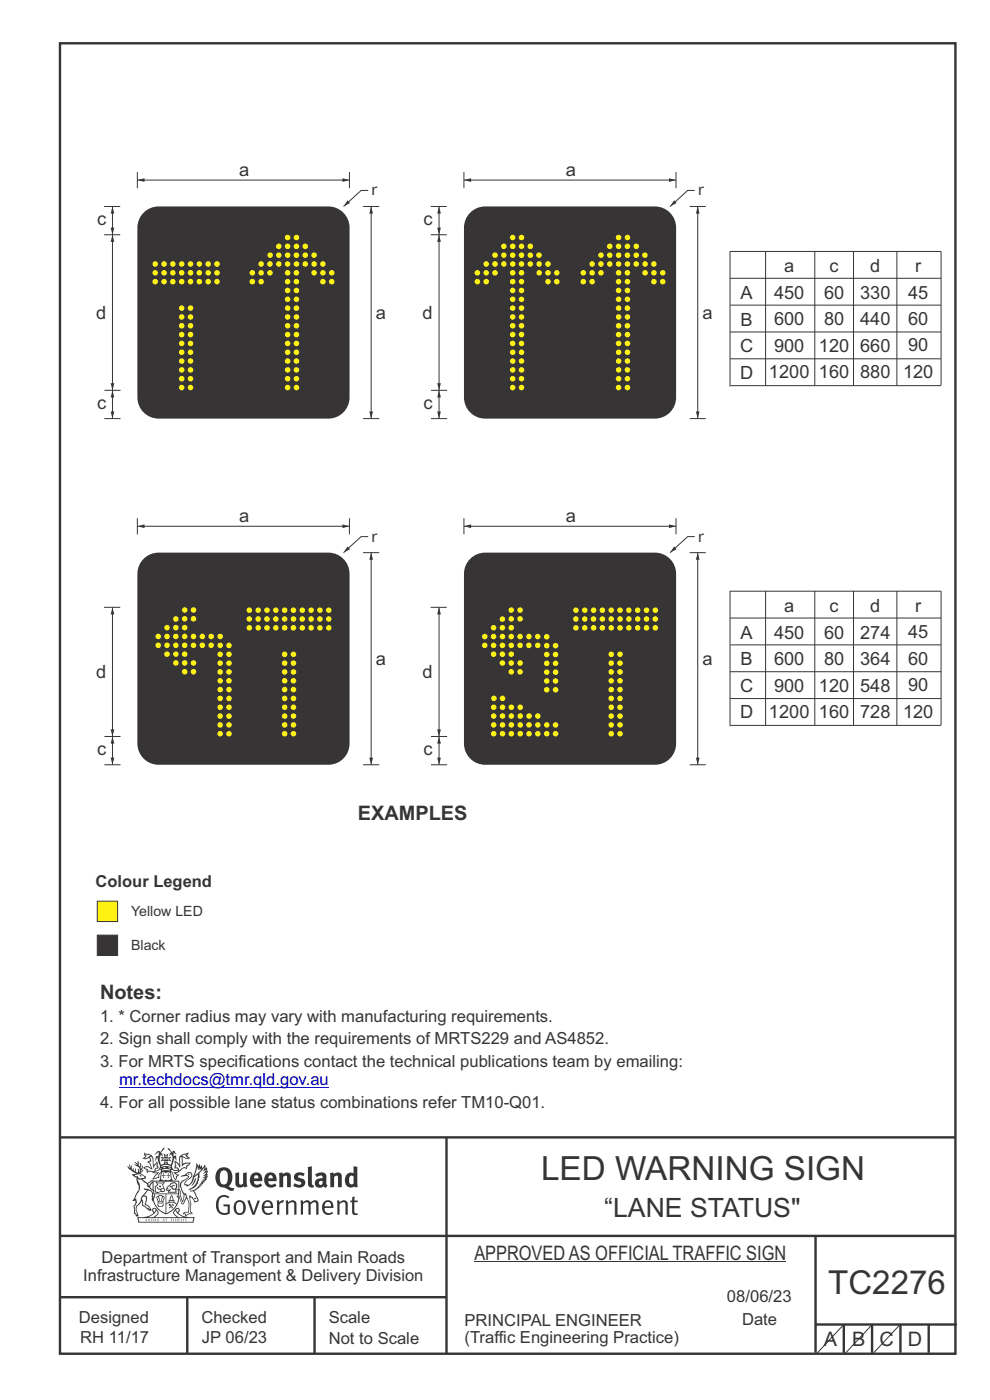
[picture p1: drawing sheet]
<svg xmlns="http://www.w3.org/2000/svg" width="210mm" height="297mm" viewBox="0 0 210 297" stroke-linecap="round" stroke-linejoin="round" font-family="sans-serif">
<g fill="none" stroke="#373435" stroke-width=".51">
<path d="M12.7 9.2h190v278h-190zM12.7 241.3h190M94.7 241.4v45.8M12.7 275.2h82M12.7 262.2h190.1M39.7 275.2v12M66.7 275.2v12M173 262.1v24.9M173 281h30M179 281v6M185 281v6M191 281v6"/>
<path d="M197 281v6"/>
</g>
<g fill="#373435">
<path d="M47 248.4a2.55 2.55 0 0 0 0 2.7l.3 .2a.81 .81 0 0 0 1-1v-.5a1.04 1.04 0 0 0-1.1-1.5zM46.3 248.1a1.82 1.82 0 0 1 2.1-.2 1.82 1.82 0 0 1 .9 1.8 2.29 2.29 0 0 1-.8 2l.7 .3h.5l-.2 .6a2.87 2.87 0 0 1-2-.7 2.12 2.12 0 0 1-1.7-3.1z" fill-rule="evenodd"/>
<path d="M49.9 248.9l.8-.2v2a.46 .46 0 0 0 .3 .6 .46 .46 0 0 0 .6-.3v-2.1l.7-.2v2.4l.2 .5-.5 .3-.3-.3a1.02 1.02 0 0 1-1.2 .3 1.02 1.02 0 0 1-.6-1.1z" fill-rule="evenodd"/>
<path d="M54 249.5l-.1 .5h.9a.49 .49 0 0 0-.2-.6 .49 .49 0 0 0-.6 .1zM53.4 249.1a1.34 1.34 0 0 1 1.6-.2 1.34 1.34 0 0 1 .6 1.5v.2h-1.7a.77 .77 0 0 0 .5 .8 .77 .77 0 0 0 .9-.4l.3 .5a1.59 1.59 0 0 1-2 .2 1.59 1.59 0 0 1-.5-2.1z" fill-rule="evenodd"/>
<path d="M57 249.5l-.1 .5h1a.49 .49 0 0 0-.2-.6 .49 .49 0 0 0-.7 .1zM56.4 249.1a1.34 1.34 0 0 1 1.6-.2 1.34 1.34 0 0 1 .7 1.5v.2h-1.8a.77 .77 0 0 0 .5 .8 .77 .77 0 0 0 .9-.4l.4 .5a1.59 1.59 0 0 1-2.1 .2 1.59 1.59 0 0 1-.5-2.1z" fill-rule="evenodd"/>
<path d="M59.2 248.9l.7-.2 .1 .4a.95 .95 0 0 1 1-.3 .95 .95 0 0 1 .7 .8v2.3h-.8v-2.3a.46 .46 0 0 0-.8 .1v2.2h-.8z" fill-rule="evenodd"/>
<path d="M62.6 249.1a1.75 1.75 0 0 1 2-.1l-.2 .5-.6-.2a.43 .43 0 0 0-.6 .3l.4 .3a1.04 1.04 0 0 1 1.2 1.1 1.04 1.04 0 0 1-1.4 1l-1.2-.4 .3-.6 1 .4 .4-.4a.88 .88 0 0 0-1-.5l-.4-.2-.1-.4z" fill-rule="evenodd"/>
<path d="M65.3 247.6l.8-.2 .1 3.8 .3 .2 .1 .4a.88 .88 0 0 1-1 0 .88 .88 0 0 1-.3-1z" fill-rule="evenodd"/>
<path d="M67.8 250.6a.43 .43 0 0 0-.1 .7 .43 .43 0 0 0 .7-.1v-.7zM66.8 249.1a1.7 1.7 0 0 1 2.4 .1v1.9l.3 .4-.4 .5-.5-.4a1.03 1.03 0 0 1-1.7-.1 1.03 1.03 0 0 1 .8-1.5h.7v-.4a.8 .8 0 0 0-1.2 .1z" fill-rule="evenodd"/>
<path d="M70 248.9l.7-.2 .1 .4a.95 .95 0 0 1 1-.3 .95 .95 0 0 1 .7 .8v2.3h-.8v-2.3a.46 .46 0 0 0-.8 .1v2.2h-.8z" fill-rule="evenodd"/>
<path d="M74.3 249.5a1.48 1.48 0 0 0 0 1.7h.5l.2-.1v-1.5l-.3-.2zM75 247.4l.8 .1 .1 4.4h-.7l-.1-.2a1.26 1.26 0 0 1-1.4 0 1.26 1.26 0 0 1-.5-1.3 1.29 1.29 0 0 1 .4-1.4 1.29 1.29 0 0 1 1.4-.1z" fill-rule="evenodd"/>
<path d="M46.4 253.9a1.72 1.72 0 0 1 2.3 0l-.3 .3a1.24 1.24 0 0 0-1.4-.2 1.24 1.24 0 0 0-.6 1.4 1.49 1.49 0 0 0 1.2 1.9l.7-.1v-1.3h-.8l-.1-.4h1.3v1.9a1.93 1.93 0 0 1-2.2 0 1.93 1.93 0 0 1-.7-2.2l.2-.8z" fill-rule="evenodd"/>
<path d="M50.4 255.1a1.65 1.65 0 0 0 .2 2.2 .99 .99 0 0 0 1-1.4 .78 .78 0 0 0-.4-.8 .78 .78 0 0 0-.8 0zM50 254.9a1.33 1.33 0 0 1 1.6-.1 1.33 1.33 0 0 1 .5 1.4 1.31 1.31 0 0 1-1.3 1.6 1.31 1.31 0 0 1-1.2-1.6v-.6z" fill-rule="evenodd"/>
<path d="M52.5 254.7l.4-.1 .9 2.6 .8-2.5h.5l-1.1 3h-.5z" fill-rule="evenodd"/>
<path d="M56.3 255.2l-.2 .7h1.3a.7 .7 0 0 0-.3-.8 .7 .7 0 0 0-.8 .1zM55.9 255a1.22 1.22 0 0 1 1.5-.2 1.22 1.22 0 0 1 .5 1.5h-1.8a.93 .93 0 0 0 .5 1 .93 .93 0 0 0 1.1-.2l.2 .3a1.43 1.43 0 0 1-1.8 .1 1.43 1.43 0 0 1-.6-1.7z" fill-rule="evenodd"/>
<path d="M58.7 254.7l.4-.1 .1 .5 .4-.4 .6-.1-.2 .5a.66 .66 0 0 0-.8 .7v1.9h-.4z" fill-rule="evenodd"/>
<path d="M60.6 254.7l.4-.1 .1 .5a.94 .94 0 0 1 1-.5 .94 .94 0 0 1 .8 .8v2.3h-.5l-.1-2.5a.81 .81 0 0 0-1.2 .3v2.2h-.4z" fill-rule="evenodd"/>
<path d="M63.7 254.7l.5-.1 .1 .5 .4-.3a.78 .78 0 0 1 1.1 .3 .9 .9 0 0 1 1-.5 .9 .9 0 0 1 .8 .8v2.3h-.5l-.1-2.5a.67 .67 0 0 0-1.1 .3v2.2h-.5v-2.4l-.4-.3-.7 .4v2.3h-.5z" fill-rule="evenodd"/>
<path d="M69 255.2l-.1 .7h1.3a.7 .7 0 0 0-.3-.8 .7 .7 0 0 0-.9 .1zM68.7 255a1.22 1.22 0 0 1 1.5-.2 1.22 1.22 0 0 1 .5 1.5h-1.8a.93 .93 0 0 0 .4 1 .93 .93 0 0 0 1.2-.2l.1 .3a1.44 1.44 0 0 1-1.7 .1 1.44 1.44 0 0 1-.6-1.7z" fill-rule="evenodd"/>
<path d="M71.4 254.7l.5-.1 .1 .5a.94 .94 0 0 1 1-.5 .94 .94 0 0 1 .8 .8v2.3h-.5l-.1-2.5a.81 .81 0 0 0-1.2 .3v2.2h-.4z" fill-rule="evenodd"/>
<path d="M74.7 253.9l.5-.1v.9h.7l-.1 .3h-.6v2.2l.1 .2h.5l.1 .3a.75 .75 0 0 1-1.2-.6v-2.1h-.4v-.3h.4z" fill-rule="evenodd"/>
<path d="M30.8 244.9l1.1 .3-.9 .5h-.4l.6-.5zM31.8 245.4h.2a2.44 2.44 0 0 1 .4 1.9l.1 .5 .7-1-.1 .6 .3 .3a.57 .57 0 0 0-.6 .7l-1-.1-.5 .2 .2-.5-.8-.3 .7-.1 .9 .5 .1-.1-.6-1.3-.2-.2h.5zM30.7 244.4l-.1 .5 .2 .4-.6 .4a1.04 1.04 0 0 0 1.4-.1l.2 .6-.3 .1-.2 .4a.94 .94 0 0 1 .8 1.1l-.2-.1a1.16 1.16 0 0 0-1.5-.1l.3 .4 .4 .2 .1 .5 .2 .1 .1-.2a.94 .94 0 0 1 1.1 .2l.8 .1-1.2 1.2a1.13 1.13 0 0 0 1.2-.2l.4-.1-.1-.4 .5-.8a.83 .83 0 0 0-.6 1.1l-.3-.1-.7 .4 1.1-1.4-.5 .1-.5-.1 1.3-.5-.1-.1-.9 .4v-.3l.2-.2 .3 .1 .1-.3-.2-.4v-.6l-.1-.4-.7 1v-.7a1.42 1.42 0 0 0-1.6-1.8z" fill-rule="evenodd"/>
<path d="M38.5 245.2l.5-.2 .7-.1-.6 .3 .8 .5h-.3zM38.3 245.5l.2-.1 .1 2a1.69 1.69 0 0 1 1.6-.6l-.8 .5 .1 .5a1.1 1.1 0 0 0-1.5 .6l-.1-.5-.2-.2h-.5l.3-.4-.3-.7a1.42 1.42 0 0 1 .8 1.1l.2-.1zM37.1 246.2l.1 1-.2 .3 .1 .4h.5l.1 .2a.96 .96 0 0 1-1.1-.1l-.1 .1a1.06 1.06 0 0 0 1.3 .2v.1a.72 .72 0 0 1-1 .2l.3 .5 .6 .2-.4 .2-.1 .6-.2-.3-.4-1.1-.4-.4 .4 .9a1.54 1.54 0 0 0 .7 1.2l.2-.3a.58 .58 0 0 1 .4-.8l.2-.1h-.3l-.5-.3 .9-.5a.93 .93 0 0 1 1.2-.5v.2l.2-.2 .1-.5a.99 .99 0 0 0 .7-.8l-1.3 .1-.3 .2-.1-1.4 .9 .4 .9-.3h-.4l-.5-.4 .4-.7-.6 .2a1.46 1.46 0 0 0-1.4 2.1v.4l-.2-.4z" fill-rule="evenodd"/>
<path d="M35.6 248.9l.2 .1-.1 .3 .4 .1h-.4v.6l-.1-.6h-.3l.3-.1z" fill-rule="evenodd"/>
<path d="M34.6 248.9l.2 .1v.3l.3 .1h-.3l-.1 .6v-.6h-.4l.4-.1z" fill-rule="evenodd"/>
<path d="M34.3 248.8a.57 .57 0 0 1 .9 .2 .57 .57 0 0 1 .9-.2l.2 1.4h-.2a.57 .57 0 0 1-.9 0 .69 .69 0 0 1-1.1 0zM34.2 248.1l-.3 2.1-.2 .4h3l-.2-.4-.3-2.1h-.2v.2l-.8-.1-.8 .1v-.2z" fill-rule="evenodd"/>
<path d="M34.2 252.4a.3 .3 0 0 0 .6 0 .3 .3 0 0 0-.6 0zM33.3 250.9l.3 .3-.3 .4a.79 .79 0 0 0 0 1.3l.8-.2-.1-.3a.55 .55 0 0 1-.7-.6l.1-.1 .2 .3 .3 .2 .8-.2-.4-.7 .4-.4-.7 .2zM33 250.7l1.1 .2 .9-.2-.4 .6 .4 1.2a.56 .56 0 0 1-.8 .3l-.2 .1a.73 .73 0 0 1-.9 .1 .73 .73 0 0 1-.3-1v-.4l.6-.4z" fill-rule="evenodd"/>
<path d="M35.6 251.8l.7-.4a.58 .58 0 0 1 1-.1 .58 .58 0 0 1-.4 .9l-.3-.3a.43 .43 0 0 1 .6-.4 .57 .57 0 0 0-.8 .2l-.2-.1-.3 .1 .4 .2a.55 .55 0 0 0 .9 .4v.5h-1.3l.3-.4-.1-.1-.6 .1 .2-.3-.2-.1zM35.4 251.8l-.1 .2a.39 .39 0 0 0 .2 .6h.3l-.2 .4h1.9l-.1-.8a.86 .86 0 0 0-.1-1.3 .86 .86 0 0 0-1.3 .4z" fill-rule="evenodd"/>
<path d="M36 254.8h.8v.2h-.8zM36.4 253.8l.2 .8h-.4zM36.4 253.5l-.3 .5-.1 .6h-.2v.4l-.7 .4 .2 .1a1.48 1.48 0 0 1 2.1 .2l.2-.1-.6-.5v-.5h-.2l-.1-.6z" fill-rule="evenodd"/>
<path d="M35.8 255.4l.4 .1 .1 .3 .3-.2-.2-.2a.38 .38 0 0 1 .5 .5l-.2-.2-.3 .2 .3 .2-.3 .3-.1-.4-.4 .4-.1-.2 .4-.3-.1-.1-.2 .1z" fill-rule="evenodd"/>
<path d="M34.5 254h.2v.2l-.2 .6h-.2zM33.6 255.3h.9v.2a.55 .55 0 0 1-.8 .4v-.2l-.2-.1zM33.4 254h.2l.2 .8h-.2zM33.6 255l.8-.1 .1 .2h-.8zM33.8 253.7h.5l-.2 1.1h-.1zM33.3 253.8l-.1 .3 .3 1.1a.48 .48 0 0 0-.1 .6 .48 .48 0 0 0 .5 .2h.5a.49 .49 0 0 0 .2-.8l.3-1.1-.1-.3a1.42 1.42 0 0 0-1.5 0z" fill-rule="evenodd"/>
<path d="M33.7 251.5l.4 .1 .1 .3h-.3z" fill-rule="evenodd"/>
<path d="M41.3 250.1l.3-.2-.2 .8-.6 .8h-.2l.5-.7z" fill-rule="evenodd"/>
<path d="M39.7 249l.3-.2 .5 .2a.88 .88 0 0 1-.6 1.1 1.22 1.22 0 0 0-.8 1.3l.5 .2a.72 .72 0 0 0 .9-.4l.5-.8 .2-.6 .8-.6v.2a2.85 2.85 0 0 1-2 2.9l.1 .1a2.13 2.13 0 0 0 1.9-1.5v-.3a2.01 2.01 0 0 0 .3-1.7l1.1-1.3-.4 1 .7-.5-.7 1 .8-.4-.8 .8 .7-.2-.9 .6 .8-.1-.8 .4h.7l-.8 .3 .3 .2h-.4l.2 .3h-.4l.2 .3h-.4l.1 .2h-.1a2.16 2.16 0 0 1-2 1.1l.1 .2 .4-.1a.76 .76 0 0 1 .7 .8l.5 1.2-.6 .2a1.45 1.45 0 0 0-1.1-1.3l.2 1.8-.1 1.8 .4 .3a1.07 1.07 0 0 0-1.2 .4v-.3l-.5-.2a.87 .87 0 0 1 1.1-.1v-.7a4.4 4.4 0 0 0-.6-3.1l-.1-.3h-.2a2.16 2.16 0 0 1-.7-2.2l.3-.4 1.2-.7a.55 .55 0 0 0-.4-.8zM37.8 252.4a.76 .76 0 0 1 .3 1.1l.6 1.6 .4-1.7 .2 .1a.61 .61 0 0 1-.1 .9l-.3 .8-.2 .1-.7-1.6-.3 .1a1.18 1.18 0 0 0 .1-1.4zM41.8 247.5l.2 .7 .3-.5v.6l.4-.5a1.9 1.9 0 0 1-1.2 1.4l-.3 .3zM38.2 249.6l1.4-.2 .2 .2v.3l-.5 .2a1.26 1.26 0 0 0-.9 1.9l.2 .7a1.84 1.84 0 0 1 .1 2.1l-.4-1.4a.96 .96 0 0 0-.4-1.2l-.4 .2a.78 .78 0 0 1 0 1.3l.1 .3h.4l.4 1.1a.38 .38 0 0 0 .2 .4 .38 .38 0 0 0 .4-.1l.6-1.2a2.94 2.94 0 0 1 .4 2.5l-.1 .4h-.8l-.3 .4v.2l.4-.1 .1 .4 .2 .1a1.02 1.02 0 0 1 1.3-.5v-.4l-.3-.1 .1-1.8-.3-1.3h.1a1.14 1.14 0 0 1 .8 1 .63 .63 0 0 0 .8-.2 .63 .63 0 0 0-.2-.9l-.6-1.2 .9-.6 .2-.4h.3l-.1-.2h.4l-.1-.3h.3l-.1-.3 .5-.1-.2-.2 .6-.4v-.2h-.2l.4-.5h-.3l.3-.5-.4 .1 .4-.5v-.3l-.3 .2 .2-.7-.1-.2-.4 .3v-.8l-.6 .8-.2-.8-.2 .5-.3-.7-.1 .6-.5-.8-.1 1.4-.6 1.8a1.81 1.81 0 0 1-1 1.5l-.6-.2a1.75 1.75 0 0 1 1.1-1.2 .75 .75 0 0 0 .1-1.3 .75 .75 0 0 0-1.2 .4z" fill-rule="evenodd"/>
<path d="M41.2 254.1h.3l.2 .2-.4 .1z" fill-rule="evenodd"/>
<path d="M29.4 258.4h11.6l-.1 .8h-11.4zM31.3 258.2l.5-.1a2.48 2.48 0 0 0 1.4-1.3l.3 .5-.5 .6-.5 .3zM32.5 256.6l.3-.2 .2 .1-.3 .7zM37.2 256.8a2.65 2.65 0 0 0 1.8 1.4h-1.1l-.5-.3-.5-.6zM37.4 256.5l.2-.1 .3 .2-.3 .6zM29.2 258.2l.1 1.2h11.8l.2-1.1-.2-.1a4.1 4.1 0 0 1-3.3-.9l.3-.4-.1-.6a1.06 1.06 0 0 0-1.3 1l.2 .4 .6 .5h-4.7l.3-.1a.84 .84 0 0 0 .6-.8 .84 .84 0 0 0-.5-.8l-.3-.2h-.5l-.1 .6 .3 .4a4.2 4.2 0 0 1-3.4 .9z" fill-rule="evenodd"/>
<path d="M31 258.7l.1 .2h-.2zM31 258.5l-.3 .6 .4-.2 .2 .2z" fill-rule="evenodd"/>
<path d="M31.3 258.6h.3v.4a.25 .25 0 0 0 .2-.1 .25 .25 0 0 0-.1-.3h.1a.29 .29 0 0 1 0 .4 .29 .29 0 0 1-.4 0 .29 .29 0 0 1 0-.4z" fill-rule="evenodd"/>
<path d="M32.2 258.6a.22 .22 0 0 1 .3 .2 .22 .22 0 0 1-.3 .2zM32 258.6l.1 .4a.33 .33 0 0 0 .4 0 .33 .33 0 0 0 0-.4 .33 .33 0 0 0-.5 0z" fill-rule="evenodd"/>
<path d="M32.9 258.7l.1 .2h-.2zM32.9 258.5l-.2 .6 .3-.2 .2 .2z" fill-rule="evenodd"/>
<path d="M33.3 258.6h.2l.1 .1 .2-.1-.2 .2 .2 .3-.3-.3-.1 .3h-.1l.2-.3z" fill-rule="evenodd"/>
<path d="M34.7 258.7l.1 .2h-.2zM34.7 258.5l-.3 .6 .4-.2 .2 .2z" fill-rule="evenodd"/>
<path d="M35 258.5h.5l-.2 .1v.5h-.2l.1-.5z" fill-rule="evenodd"/>
<path d="M36.2 258.6l.3-.1-.1 .1v.2h.1h-.1v.3h-.2z" fill-rule="evenodd"/>
<path d="M36.7 258.6h.2v.5h-.2z" fill-rule="evenodd"/>
<path d="M37.3 258.6a.22 .22 0 0 1 .3 .2 .22 .22 0 0 1-.3 .2zM37.1 258.6v.4a.33 .33 0 0 0 .5 0 .33 .33 0 0 0 0-.4 .33 .33 0 0 0-.5 0z" fill-rule="evenodd"/>
<path d="M37.8 258.6l.4-.1-.2 .1v.2h.1h-.1v.2l.2 .1h-.4z" fill-rule="evenodd"/>
<path d="M38.4 258.6h.2l-.1 .4 .2 .1h-.3z" fill-rule="evenodd"/>
<path d="M38.9 258.6h.2v.5h-.2z" fill-rule="evenodd"/>
<path d="M39.3 258.6h.2h-.1l.2 .3-.2 .2-.1-.1v-.1l.2 .1z" fill-rule="evenodd"/>
<path d="M34.2 247.4a1.51 1.51 0 0 1 2 .2 2.67 2.67 0 0 0-2.1 0zM35.7 247.6l.4 .1 .1 .3-.4-.1zM34.6 247.6h.5l.1 .2h-.4zM34 247.8l.3 .2h-.3zM34.9 246.9l.3-.2 .3 .2zM34.9 245.6l.2 .1v.3h-.2zM35 245.1l.2 .2 .2-.2-.1 .3h-.2zM35.1 246.3h.2l.1 .4-.2-.2-.2 .2zM35.3 245.7l.2-.1v.4h-.2zM34.4 245.7h.3l.1 .3-.4 .1 .2-.2zM35.7 245.7h.3l-.2 .2 .2 .2-.4-.1zM32.7 244.9l1-.5-.1 1-.2-.2-.3 .2-.3 1.1 .5-1 .3 .9a1.84 1.84 0 0 1 .2 1.7l.4 .1a2.48 2.48 0 0 1 2.2 0l.2-.2-.2-.7 .7-1.8 .4 .7-.2-1-.2-.1-.2 .3v-.9l.6 .4-.6-.8-.3 .1-.1 .4-.5-.9-.5-.3 .2 .5 .6 .5-.5 .8 .4-.4a2.06 2.06 0 0 1 0 2.3l-.5-.2-.2-.6 .1-.1 .8 .2-.4-.5 .4-.5-.7 .2-.2-.2 .2-.7-.5 .4-.5-.4 .2 .7-.2 .2-.7-.2 .4 .5-.4 .5 .8-.2 .1 .1-.2 .6-.5 .2a2.02 2.02 0 0 1 0-2.2l.3 .5-.1-.7-.3-.1 .8-1.2-.4 .3-.5 .8-.2-.3a.8 .8 0 0 0-.8 .5z" fill-rule="evenodd"/>
<path d="M29.2 250.1l.3 .1a.61 .61 0 0 1 .8 .4l.3 .2a.8 .8 0 0 1 .6 1l.4 .1 .5 .5a1 1 0 0 1 .5 1.1l-.1 .7v-.5h-.1a.96 .96 0 0 0-.8-1.3l-.2-.2h-.7l-.1-.1-.1 .1 .1 .3h.6l-1.2 1.3-.2 1-.4 .6a1.33 1.33 0 0 0-.5 1.8l.2 .5a1.26 1.26 0 0 1-.5-1.5l-.1-.3a1.56 1.56 0 0 0 .4-1.7l-.3 .2 .2-.5a3.2 3.2 0 0 0 .7-3zM30.4 253.9h.4a2.06 2.06 0 0 1-.1 1.6l.7 .5 .4 .4-.6-.1-.8-.6-.1-.9a.51 .51 0 0 1 .1-.9zM28.6 249.3a1.52 1.52 0 0 1 2.1 .5l-1.1 .2-.2-.1-.1-.4h-.5zM27.5 247v.8l-.3-.4h-.1a3.1 3.1 0 0 0 1.9 1.6l-1 .1 .5 .6 .5 .1 .1 1.1a1.84 1.84 0 0 1-.3 2.5l-.4 .9-.3 .4 .2 .1 .4-.1 .1 .4-.2 .5-.3 .2 .1 1.7h.2l.3 .5 .1 .1 .4-.1-.1-.5a1.3 1.3 0 0 1-.1-1.7l.9-1 .1 1.1 .6 .2 .5 .5 .1-.1 .2 .3h.5a1.85 1.85 0 0 0-1.2-1.4l.1-.3a1.39 1.39 0 0 0 0-1.4l-.5-.1 .5-.5a.66 .66 0 0 1 .9-.4 .66 .66 0 0 1 .3 .9l-.1 .4 .2-.1v.2l-.1 .3 .2 .5 .1-.3a2.24 2.24 0 0 0 .1-2.2 .73 .73 0 0 1-.7-.7 .73 .73 0 0 1 .6-.7v-.2a.94 .94 0 0 0-.9 .8 .48 .48 0 0 1-.1-.6 .48 .48 0 0 1 .5-.2l.5-.3a.51 .51 0 0 0-.8 .2l-.5 .2-1-.8h.6l.2-.5-1.2-.7 .5-.5v-.3l-.5 .4 .1-.2a.69 .69 0 0 0 .2-1v.4l-.2 .3v-1.1l-.3-.2 .1 .6-.1 .2-.4-1.3v.7l-.6-.4 .5 .7-.6-.2 .3 .3a1 1 0 0 1 .7 1.4l-.2-.8v.9l-.5-.2v-.8l-.2 .7-.2-.1-.1-.6-.2 .4-.2-.2 .1-.7-.2 .5z" fill-rule="evenodd"/>
<path d="M29.6 249.4l.2-.1 .3 .2z" fill-rule="evenodd"/>
<path d="M32.4 250.5h5.6v2l-.2-.1v-1.7h-5.2v2.5h5.2v-.8l.1 .2-.1 1.1v-.3h-2.5v4a4.1 4.1 0 0 0 2.6-3.6l.1-.1a4 4 0 0 1-2.8 3.9 4.2 4.2 0 0 1-2.8-4.7l.1 1.2 .1-.1a3.8 3.8 0 0 0 2.5 3.4v-4h-2.5l-.2-.9z" fill-rule="evenodd"/>
<circle cx="40" cy="249.1" r=".17"/>
</g>
<path d="M20.6 191.2h4.3v4.3h-4.3z" fill-rule="evenodd" fill="#fff212" stroke="#373435" stroke-width=".21"/>
<path d="M20.6 198.4h4.3v4.3h-4.3z" fill-rule="evenodd" fill="#373435" stroke="#373435" stroke-width=".21"/>
<path d="M25.3 230.7h44.5" fill="none" stroke="#0000c4" stroke-width=".21"/>
<path d="M100 118.3a4.5 4.5 0 0 1 2.9-1.1h36a4.5 4.5 0 0 1 4.5 4.5v36a4.5 4.5 0 0 1-4.5 4.5h-36a4.5 4.5 0 0 1-4.5-4.5v-36a4.5 4.5 0 0 1 1.6-3.4z" fill-rule="evenodd" fill="#373435"/>
<path d="M148 117.2v45" fill="none" stroke="#373435" stroke-width=".21"/>
<g fill="#373435">
<path d="M148 117.2l.4 1.5h-.8z"/>
<path d="M147.6 160.7h.8l-.4 1.5z"/>
</g>
<path d="M98.4 111.6h45" fill="none" stroke="#373435" stroke-width=".21"/>
<g fill="#373435">
<path d="M141.9 111.3l1.5 .3-1.5 .4z"/>
<path d="M98.4 111.6l1.5-.3v.7z"/>
</g>
<path d="M98.4 109.9v3.5M143.4 109.9v3.5M147.4 113.8h-1.5l-3.8 3.4" fill="none" stroke="#373435" stroke-width=".21"/>
<path d="M143 115.9l.5 .6-1.4 .7z" fill="#373435"/>
<path d="M146.3 117.2h3.4M93.1 128.8v27.4M146.3 162.2h3.4" fill="none" stroke="#373435" stroke-width=".21"/>
<g fill="#373435">
<path d="M93.1 128.8l.4 1.6h-.8z"/>
<path d="M92.7 154.7h.8l-.4 1.5z"/>
</g>
<path d="M91.4 128.8h3.4" fill="none" stroke="#373435" stroke-width=".21"/>
<g fill="#fff212">
<circle cx="127.8" cy="131.3" r=".59"/>
<circle cx="133.4" cy="131.3" r=".59"/>
<circle cx="127.8" cy="133.2" r=".59"/>
<circle cx="131.5" cy="131.3" r=".59"/>
<circle cx="131.5" cy="140.7" r=".59"/>
<circle cx="129.6" cy="131.3" r=".59"/>
<circle cx="131.5" cy="142.6" r=".59"/>
<circle cx="131.5" cy="144.4" r=".59"/>
<circle cx="131.5" cy="146.3" r=".59"/>
<circle cx="131.5" cy="148.2" r=".59"/>
<circle cx="131.5" cy="150" r=".59"/>
<circle cx="131.5" cy="151.9" r=".59"/>
<circle cx="125.9" cy="131.3" r=".59"/>
<circle cx="133.4" cy="129.4" r=".59"/>
<circle cx="125.9" cy="133.2" r=".59"/>
<circle cx="131.5" cy="129.4" r=".59"/>
<circle cx="129.6" cy="140.7" r=".59"/>
<circle cx="129.6" cy="129.4" r=".59"/>
<circle cx="129.6" cy="142.6" r=".59"/>
<circle cx="129.6" cy="144.4" r=".59"/>
<circle cx="129.6" cy="146.3" r=".59"/>
<circle cx="129.6" cy="148.2" r=".59"/>
<circle cx="129.6" cy="150" r=".59"/>
<circle cx="129.6" cy="151.9" r=".59"/>
<circle cx="127.8" cy="129.4" r=".59"/>
<circle cx="135.3" cy="131.3" r=".59"/>
<circle cx="125.9" cy="129.4" r=".59"/>
<circle cx="135.3" cy="133.2" r=".59"/>
<circle cx="133.4" cy="133.2" r=".59"/>
<circle cx="131.5" cy="153.8" r=".59"/>
<circle cx="129.6" cy="153.8" r=".59"/>
<circle cx="131.5" cy="155.7" r=".59"/>
<circle cx="129.6" cy="155.7" r=".59"/>
<circle cx="131.5" cy="133.2" r=".59"/>
<circle cx="129.6" cy="133.2" r=".59"/>
<circle cx="135.3" cy="129.4" r=".59"/>
<circle cx="137.1" cy="131.3" r=".59"/>
<circle cx="137.1" cy="129.4" r=".59"/>
<circle cx="139" cy="131.3" r=".59"/>
<circle cx="139" cy="133.2" r=".59"/>
<circle cx="137.1" cy="133.2" r=".59"/>
<circle cx="139" cy="129.4" r=".59"/>
<circle cx="131.5" cy="138.8" r=".59"/>
<circle cx="129.6" cy="138.8" r=".59"/>
<circle cx="124" cy="131.3" r=".59"/>
<circle cx="124" cy="133.2" r=".59"/>
<circle cx="122.2" cy="131.3" r=".59"/>
<circle cx="122.2" cy="133.2" r=".59"/>
<circle cx="124" cy="129.4" r=".59"/>
<circle cx="122.2" cy="129.4" r=".59"/>
</g>
<path d="M91.4 156.2h3.4M93.1 156.2v6" fill="none" stroke="#373435" stroke-width=".21"/>
<g fill="#373435">
<path d="M93.1 156.2l.4 1.6h-.8z"/>
<path d="M92.7 160.7h.8l-.4 1.5z"/>
</g>
<path d="M91.4 162.2h3.4" fill="none" stroke="#373435" stroke-width=".21"/>
<g fill="#fff212">
<circle cx="117.8" cy="138.8" r=".59"/>
<circle cx="117.8" cy="140.7" r=".59"/>
<circle cx="117.8" cy="142.6" r=".59"/>
<circle cx="117.8" cy="144.5" r=".59"/>
<circle cx="117.8" cy="146.3" r=".59"/>
<circle cx="116" cy="138.8" r=".59"/>
<circle cx="116" cy="140.7" r=".59"/>
<circle cx="116" cy="142.6" r=".59"/>
<circle cx="116" cy="144.5" r=".59"/>
<circle cx="116" cy="146.3" r=".59"/>
<circle cx="117.8" cy="137" r=".59"/>
<circle cx="116" cy="137" r=".59"/>
<circle cx="116" cy="135.1" r=".59"/>
<circle cx="104.7" cy="133.2" r=".59"/>
<circle cx="106.6" cy="133.2" r=".59"/>
<circle cx="108.4" cy="133.2" r=".59"/>
<circle cx="102.8" cy="135" r=".59"/>
<circle cx="104.7" cy="135" r=".59"/>
<circle cx="106.6" cy="135" r=".59"/>
<circle cx="108.4" cy="135" r=".59"/>
<circle cx="112.2" cy="135" r=".59"/>
<circle cx="114.1" cy="135" r=".59"/>
<circle cx="102.8" cy="136.9" r=".59"/>
<circle cx="104.7" cy="136.9" r=".59"/>
<circle cx="106.6" cy="136.9" r=".59"/>
<circle cx="108.4" cy="136.9" r=".59"/>
<circle cx="112.2" cy="136.9" r=".59"/>
<circle cx="114.1" cy="136.9" r=".59"/>
<circle cx="106.6" cy="131.3" r=".59"/>
<circle cx="108.4" cy="131.3" r=".59"/>
<circle cx="106.6" cy="140.7" r=".59"/>
<circle cx="108.4" cy="129.4" r=".59"/>
<circle cx="104.7" cy="138.8" r=".59"/>
<circle cx="106.6" cy="138.8" r=".59"/>
<circle cx="108.4" cy="138.8" r=".59"/>
<circle cx="108.4" cy="140.7" r=".59"/>
<circle cx="108.4" cy="142.5" r=".59"/>
<circle cx="110.3" cy="142.5" r=".59"/>
<circle cx="110.3" cy="140.7" r=".59"/>
<circle cx="110.3" cy="129.4" r=".59"/>
<circle cx="110.3" cy="131.3" r=".59"/>
<circle cx="110.3" cy="135" r=".59"/>
<circle cx="110.3" cy="136.9" r=".59"/>
<circle cx="104.8" cy="148.2" r=".59"/>
<circle cx="106.6" cy="148.2" r=".59"/>
<circle cx="116" cy="155.7" r=".59"/>
<circle cx="114.1" cy="155.7" r=".59"/>
<circle cx="112.2" cy="155.7" r=".59"/>
<circle cx="110.4" cy="155.7" r=".59"/>
<circle cx="108.5" cy="155.7" r=".59"/>
<circle cx="106.6" cy="155.7" r=".59"/>
<circle cx="104.7" cy="155.7" r=".59"/>
<circle cx="104.7" cy="153.8" r=".59"/>
<circle cx="104.7" cy="151.9" r=".59"/>
<circle cx="104.7" cy="150" r=".59"/>
<circle cx="106.6" cy="151.9" r=".59"/>
<circle cx="106.6" cy="153.8" r=".59"/>
<circle cx="108.5" cy="151.9" r=".59"/>
<circle cx="108.5" cy="153.8" r=".59"/>
<circle cx="110.4" cy="153.8" r=".59"/>
<circle cx="112.2" cy="153.8" r=".59"/>
<circle cx="114.1" cy="153.8" r=".59"/>
<circle cx="106.6" cy="150" r=".59"/>
<circle cx="110.4" cy="151.9" r=".59"/>
<circle cx="108.5" cy="150" r=".59"/>
<circle cx="116" cy="153.8" r=".59"/>
<circle cx="112.2" cy="151.9" r=".59"/>
<circle cx="114.1" cy="151.9" r=".59"/>
<circle cx="110.4" cy="150" r=".59"/>
<circle cx="117.8" cy="155.7" r=".59"/>
<circle cx="117.8" cy="153.8" r=".59"/>
</g>
<path d="M154.9 131.1h44.7M154.9 125.4h44.7v28.4M154.9 125.4v28.7M154.9 136.8h44.7M162.4 125.4v28.5M172.8 125.4v28.5M181 125.4v28.5M190.2 125.4v28.5M154.9 142.5h44.7M154.9 148.2h44.7M154.9 153.9h44.7" fill="none" stroke="#373435" stroke-width=".21"/>
<path d="M30.7 118.3a4.5 4.5 0 0 1 2.9-1.1h36.1a4.5 4.5 0 0 1 4.4 4.5v36a4.5 4.5 0 0 1-4.4 4.5h-36.1a4.5 4.5 0 0 1-4.5-4.5v-36a4.5 4.5 0 0 1 1.6-3.4z" fill-rule="evenodd" fill="#373435"/>
<path d="M78.7 117.2v45" fill="none" stroke="#373435" stroke-width=".21"/>
<g fill="#373435">
<path d="M78.7 117.2l.4 1.5h-.8z"/>
<path d="M78.3 160.7h.8l-.4 1.5z"/>
</g>
<path d="M29.1 111.6h45" fill="none" stroke="#373435" stroke-width=".21"/>
<g fill="#373435">
<path d="M72.6 111.3l1.5 .3-1.5 .4z"/>
<path d="M29.1 111.6l1.6-.3v.7z"/>
</g>
<path d="M29.1 109.9v3.5M74.1 109.9v3.5M78.1 113.8h-1.5l-3.7 3.4" fill="none" stroke="#373435" stroke-width=".21"/>
<path d="M73.7 115.9l.5 .6-1.3 .7z" fill="#373435"/>
<path d="M77 117.2h3.4M23.9 128.8v27.4M77 162.2h3.4" fill="none" stroke="#373435" stroke-width=".21"/>
<g fill="#373435">
<path d="M23.9 128.8l.4 1.6h-.8z"/>
<path d="M23.5 154.7h.8l-.4 1.5z"/>
</g>
<path d="M22.1 128.8h3.4" fill="none" stroke="#373435" stroke-width=".21"/>
<g fill="#fff212">
<circle cx="58.5" cy="131.3" r=".59"/>
<circle cx="64.1" cy="131.3" r=".59"/>
<circle cx="58.5" cy="133.2" r=".59"/>
<circle cx="62.2" cy="131.3" r=".59"/>
<circle cx="62.2" cy="140.7" r=".59"/>
<circle cx="60.4" cy="131.3" r=".59"/>
<circle cx="62.2" cy="142.6" r=".59"/>
<circle cx="62.2" cy="144.4" r=".59"/>
<circle cx="62.2" cy="146.3" r=".59"/>
<circle cx="62.2" cy="148.2" r=".59"/>
<circle cx="62.2" cy="150" r=".59"/>
<circle cx="62.2" cy="151.9" r=".59"/>
<circle cx="56.6" cy="131.3" r=".59"/>
<circle cx="64.1" cy="129.4" r=".59"/>
<circle cx="56.6" cy="133.2" r=".59"/>
<circle cx="62.2" cy="129.4" r=".59"/>
<circle cx="60.4" cy="140.7" r=".59"/>
<circle cx="60.4" cy="129.4" r=".59"/>
<circle cx="60.4" cy="142.6" r=".59"/>
<circle cx="60.4" cy="144.4" r=".59"/>
<circle cx="60.4" cy="146.3" r=".59"/>
<circle cx="60.4" cy="148.2" r=".59"/>
<circle cx="60.4" cy="150" r=".59"/>
<circle cx="60.4" cy="151.9" r=".59"/>
<circle cx="58.5" cy="129.4" r=".59"/>
<circle cx="66" cy="131.3" r=".59"/>
<circle cx="56.6" cy="129.4" r=".59"/>
<circle cx="66" cy="133.2" r=".59"/>
<circle cx="64.1" cy="133.2" r=".59"/>
<circle cx="62.2" cy="153.8" r=".59"/>
<circle cx="60.4" cy="153.8" r=".59"/>
<circle cx="62.2" cy="155.7" r=".59"/>
<circle cx="60.4" cy="155.7" r=".59"/>
<circle cx="62.2" cy="133.2" r=".59"/>
<circle cx="60.4" cy="133.2" r=".59"/>
<circle cx="66" cy="129.4" r=".59"/>
<circle cx="67.9" cy="131.3" r=".59"/>
<circle cx="67.9" cy="129.4" r=".59"/>
<circle cx="69.7" cy="131.3" r=".59"/>
<circle cx="69.7" cy="133.2" r=".59"/>
<circle cx="67.9" cy="133.2" r=".59"/>
<circle cx="69.7" cy="129.4" r=".59"/>
<circle cx="62.2" cy="138.8" r=".59"/>
<circle cx="60.4" cy="138.8" r=".59"/>
<circle cx="54.8" cy="131.3" r=".59"/>
<circle cx="54.8" cy="133.2" r=".59"/>
<circle cx="52.9" cy="131.3" r=".59"/>
<circle cx="52.9" cy="133.2" r=".59"/>
<circle cx="54.8" cy="129.4" r=".59"/>
<circle cx="52.9" cy="129.4" r=".59"/>
</g>
<path d="M22.1 156.2h3.5M23.9 156.2v6" fill="none" stroke="#373435" stroke-width=".21"/>
<g fill="#373435">
<path d="M23.9 156.2l.4 1.6h-.8z"/>
<path d="M23.5 160.7h.8l-.4 1.5z"/>
</g>
<path d="M22.1 162.2h3.5" fill="none" stroke="#373435" stroke-width=".21"/>
<g fill="#fff212">
<circle cx="48.6" cy="140.7" r=".59"/>
<circle cx="48.6" cy="142.6" r=".59"/>
<circle cx="48.6" cy="144.4" r=".59"/>
<circle cx="48.6" cy="146.3" r=".59"/>
<circle cx="48.6" cy="148.2" r=".59"/>
<circle cx="48.6" cy="150" r=".59"/>
<circle cx="48.6" cy="151.9" r=".59"/>
<circle cx="46.7" cy="140.7" r=".59"/>
<circle cx="46.7" cy="142.6" r=".59"/>
<circle cx="46.7" cy="144.4" r=".59"/>
<circle cx="46.7" cy="146.3" r=".59"/>
<circle cx="46.7" cy="148.2" r=".59"/>
<circle cx="46.7" cy="150" r=".59"/>
<circle cx="46.7" cy="151.9" r=".59"/>
<circle cx="48.6" cy="153.8" r=".59"/>
<circle cx="46.7" cy="153.8" r=".59"/>
<circle cx="48.6" cy="155.7" r=".59"/>
<circle cx="46.7" cy="155.7" r=".59"/>
<circle cx="48.6" cy="138.8" r=".59"/>
<circle cx="46.7" cy="138.8" r=".59"/>
<circle cx="46.7" cy="136.9" r=".59"/>
<circle cx="35.4" cy="133.1" r=".59"/>
<circle cx="37.3" cy="133.1" r=".59"/>
<circle cx="39.2" cy="133.1" r=".59"/>
<circle cx="33.6" cy="135" r=".59"/>
<circle cx="35.4" cy="135" r=".59"/>
<circle cx="37.3" cy="135" r=".59"/>
<circle cx="39.2" cy="135" r=".59"/>
<circle cx="42.9" cy="135" r=".59"/>
<circle cx="44.8" cy="135" r=".59"/>
<circle cx="33.6" cy="136.9" r=".59"/>
<circle cx="35.4" cy="136.9" r=".59"/>
<circle cx="37.3" cy="136.9" r=".59"/>
<circle cx="39.2" cy="136.9" r=".59"/>
<circle cx="42.9" cy="136.9" r=".59"/>
<circle cx="44.8" cy="136.9" r=".59"/>
<circle cx="37.3" cy="131.3" r=".59"/>
<circle cx="39.2" cy="131.3" r=".59"/>
<circle cx="37.3" cy="140.6" r=".59"/>
<circle cx="39.2" cy="129.4" r=".59"/>
<circle cx="35.4" cy="138.8" r=".59"/>
<circle cx="37.3" cy="138.8" r=".59"/>
<circle cx="39.2" cy="138.8" r=".59"/>
<circle cx="39.2" cy="140.6" r=".59"/>
<circle cx="39.2" cy="142.5" r=".59"/>
<circle cx="41" cy="142.5" r=".59"/>
<circle cx="41" cy="140.6" r=".59"/>
<circle cx="41" cy="129.4" r=".59"/>
<circle cx="41" cy="131.3" r=".59"/>
<circle cx="41" cy="135" r=".59"/>
<circle cx="41" cy="136.9" r=".59"/>
<circle cx="48.6" cy="136.9" r=".59"/>
<circle cx="46.7" cy="135" r=".59"/>
</g>
<path d="M100 44.9a4.5 4.5 0 0 1 2.9-1.1h36a4.5 4.5 0 0 1 4.5 4.5v36a4.5 4.5 0 0 1-4.5 4.5h-36a4.5 4.5 0 0 1-4.5-4.5v-36a4.5 4.5 0 0 1 1.6-3.4z" fill-rule="evenodd" fill="#373435"/>
<path d="M148 43.8v45" fill="none" stroke="#373435" stroke-width=".21"/>
<g fill="#373435">
<path d="M148 43.8l.4 1.5h-.8z"/>
<path d="M147.6 87.3h.8l-.4 1.5z"/>
</g>
<path d="M98.4 38.2h45" fill="none" stroke="#373435" stroke-width=".21"/>
<g fill="#373435">
<path d="M141.9 37.8l1.5 .4-1.5 .4z"/>
<path d="M98.4 38.2l1.5-.4v.8z"/>
</g>
<path d="M98.4 36.5v3.4M143.4 36.5v3.4M147.4 40.4h-1.5l-3.8 3.4" fill="none" stroke="#373435" stroke-width=".21"/>
<path d="M143 42.5l.5 .6-1.4 .7z" fill="#373435"/>
<path d="M146.3 43.8h3.4M91.4 82.8h3.4M93.1 82.8v6" fill="none" stroke="#373435" stroke-width=".21"/>
<g fill="#373435">
<path d="M93.1 82.8l.4 1.5h-.8z"/>
<path d="M92.7 87.3h.8l-.4 1.5z"/>
</g>
<path d="M93.1 49.8v33M91.4 88.8h3.4M146.3 88.8h3.4" fill="none" stroke="#373435" stroke-width=".21"/>
<g fill="#373435">
<path d="M93.1 49.8l.4 1.5h-.8z"/>
<path d="M92.7 81.3h.8l-.4 1.5z"/>
</g>
<path d="M91.4 43.8h3.4M91.4 49.8h3.4M93.1 43.8v6" fill="none" stroke="#373435" stroke-width=".21"/>
<g fill="#373435">
<path d="M93.1 43.8l.4 1.5h-.8z"/>
<path d="M92.7 48.3h.8l-.4 1.5z"/>
</g>
<g fill="#fff212">
<circle cx="135" cy="52.3" r=".59"/>
<circle cx="135" cy="54.1" r=".59"/>
<circle cx="135" cy="56" r=".59"/>
<circle cx="133.1" cy="50.4" r=".59"/>
<circle cx="133.1" cy="52.3" r=".59"/>
<circle cx="133.1" cy="54.1" r=".59"/>
<circle cx="133.1" cy="56" r=".59"/>
<circle cx="133.1" cy="59.7" r=".59"/>
<circle cx="133.1" cy="61.6" r=".59"/>
<circle cx="133.1" cy="63.5" r=".59"/>
<circle cx="133.1" cy="65.4" r=".59"/>
<circle cx="133.1" cy="67.2" r=".59"/>
<circle cx="133.1" cy="69.1" r=".59"/>
<circle cx="133.1" cy="71" r=".59"/>
<circle cx="133.1" cy="72.9" r=".59"/>
<circle cx="133.1" cy="74.7" r=".59"/>
<circle cx="133.1" cy="76.6" r=".59"/>
<circle cx="133.1" cy="78.5" r=".59"/>
<circle cx="133.1" cy="80.3" r=".59"/>
<circle cx="133.1" cy="82.2" r=".59"/>
<circle cx="131.2" cy="50.4" r=".59"/>
<circle cx="131.2" cy="52.3" r=".59"/>
<circle cx="131.2" cy="54.1" r=".59"/>
<circle cx="131.2" cy="56" r=".59"/>
<circle cx="131.2" cy="59.7" r=".59"/>
<circle cx="131.2" cy="61.6" r=".59"/>
<circle cx="131.2" cy="63.5" r=".59"/>
<circle cx="131.2" cy="65.4" r=".59"/>
<circle cx="131.2" cy="67.2" r=".59"/>
<circle cx="131.2" cy="69.1" r=".59"/>
<circle cx="131.2" cy="71" r=".59"/>
<circle cx="131.2" cy="72.9" r=".59"/>
<circle cx="131.2" cy="74.7" r=".59"/>
<circle cx="131.2" cy="76.6" r=".59"/>
<circle cx="131.2" cy="78.5" r=".59"/>
<circle cx="131.2" cy="80.3" r=".59"/>
<circle cx="131.2" cy="82.2" r=".59"/>
<circle cx="136.8" cy="54.1" r=".59"/>
<circle cx="136.8" cy="56" r=".59"/>
<circle cx="127.5" cy="54.1" r=".59"/>
<circle cx="138.7" cy="56" r=".59"/>
<circle cx="129.3" cy="52.3" r=".59"/>
<circle cx="129.3" cy="54.1" r=".59"/>
<circle cx="129.3" cy="56" r=".59"/>
<circle cx="127.5" cy="56" r=".59"/>
<circle cx="125.6" cy="56" r=".59"/>
<circle cx="125.6" cy="57.9" r=".59"/>
<circle cx="127.5" cy="57.9" r=".59"/>
<circle cx="123.7" cy="57.9" r=".59"/>
<circle cx="125.6" cy="59.7" r=".59"/>
<circle cx="123.7" cy="59.7" r=".59"/>
<circle cx="138.7" cy="57.9" r=".59"/>
<circle cx="140.6" cy="57.9" r=".59"/>
<circle cx="136.8" cy="57.9" r=".59"/>
<circle cx="140.6" cy="59.7" r=".59"/>
<circle cx="138.7" cy="59.7" r=".59"/>
<circle cx="133.1" cy="57.9" r=".59"/>
<circle cx="131.2" cy="57.9" r=".59"/>
<circle cx="112.5" cy="52.3" r=".59"/>
<circle cx="112.5" cy="54.1" r=".59"/>
<circle cx="112.5" cy="56" r=".59"/>
<circle cx="110.6" cy="50.4" r=".59"/>
<circle cx="110.6" cy="52.3" r=".59"/>
<circle cx="110.6" cy="54.1" r=".59"/>
<circle cx="110.6" cy="56" r=".59"/>
<circle cx="110.6" cy="59.7" r=".59"/>
<circle cx="110.6" cy="61.6" r=".59"/>
<circle cx="110.6" cy="63.5" r=".59"/>
<circle cx="110.6" cy="65.4" r=".59"/>
<circle cx="110.6" cy="67.2" r=".59"/>
<circle cx="110.6" cy="69.1" r=".59"/>
<circle cx="110.6" cy="71" r=".59"/>
<circle cx="110.6" cy="72.9" r=".59"/>
<circle cx="110.6" cy="74.7" r=".59"/>
<circle cx="110.6" cy="76.6" r=".59"/>
<circle cx="110.6" cy="78.5" r=".59"/>
<circle cx="110.6" cy="80.3" r=".59"/>
<circle cx="110.6" cy="82.2" r=".59"/>
<circle cx="108.7" cy="50.4" r=".59"/>
<circle cx="108.7" cy="52.3" r=".59"/>
<circle cx="108.7" cy="54.1" r=".59"/>
<circle cx="108.7" cy="56" r=".59"/>
<circle cx="108.7" cy="59.7" r=".59"/>
<circle cx="108.7" cy="61.6" r=".59"/>
<circle cx="108.7" cy="63.5" r=".59"/>
<circle cx="108.7" cy="65.4" r=".59"/>
<circle cx="108.7" cy="67.2" r=".59"/>
<circle cx="108.7" cy="69.1" r=".59"/>
<circle cx="108.7" cy="71" r=".59"/>
<circle cx="108.7" cy="72.9" r=".59"/>
<circle cx="108.7" cy="74.7" r=".59"/>
<circle cx="108.7" cy="76.6" r=".59"/>
<circle cx="108.7" cy="78.5" r=".59"/>
<circle cx="108.7" cy="80.3" r=".59"/>
<circle cx="108.7" cy="82.2" r=".59"/>
<circle cx="114.3" cy="54.1" r=".59"/>
<circle cx="114.4" cy="56" r=".59"/>
<circle cx="105" cy="54.1" r=".59"/>
<circle cx="116.2" cy="56" r=".59"/>
<circle cx="106.9" cy="52.3" r=".59"/>
<circle cx="106.9" cy="54.1" r=".59"/>
<circle cx="106.9" cy="56" r=".59"/>
<circle cx="105" cy="56" r=".59"/>
<circle cx="103.1" cy="56" r=".59"/>
<circle cx="103.1" cy="57.9" r=".59"/>
<circle cx="105" cy="57.9" r=".59"/>
<circle cx="101.3" cy="57.9" r=".59"/>
<circle cx="103.1" cy="59.7" r=".59"/>
<circle cx="101.3" cy="59.7" r=".59"/>
<circle cx="116.2" cy="57.9" r=".59"/>
<circle cx="118.1" cy="57.9" r=".59"/>
<circle cx="114.4" cy="57.9" r=".59"/>
<circle cx="118.1" cy="59.7" r=".59"/>
<circle cx="116.2" cy="59.7" r=".59"/>
<circle cx="110.6" cy="57.9" r=".59"/>
<circle cx="108.7" cy="57.9" r=".59"/>
</g>
<path d="M154.9 59h44.7M154.9 53.3h44.7v28.4M154.9 53.3v28.7M162.4 53.3v28.5M172.8 53.3v28.5M181 53.3v28.5M190.2 53.3v28.5M154.9 70.4h44.7M154.9 76.1h44.7M154.9 64.7h44.7M154.9 81.8h44.7" fill="none" stroke="#373435" stroke-width=".21"/>
<path d="M30.7 44.9a4.5 4.5 0 0 1 2.9-1.1h36.1a4.5 4.5 0 0 1 4.4 4.5v36a4.5 4.5 0 0 1-4.4 4.5h-36.1a4.5 4.5 0 0 1-4.5-4.5v-36a4.5 4.5 0 0 1 1.6-3.4z" fill-rule="evenodd" fill="#373435"/>
<path d="M78.7 43.8v45" fill="none" stroke="#373435" stroke-width=".21"/>
<g fill="#373435">
<path d="M78.7 43.8l.4 1.5h-.8z"/>
<path d="M78.3 87.3h.8l-.4 1.5z"/>
</g>
<path d="M29.1 38.2h45" fill="none" stroke="#373435" stroke-width=".21"/>
<g fill="#373435">
<path d="M72.6 37.8l1.5 .4-1.5 .4z"/>
<path d="M29.1 38.2l1.6-.4v.8z"/>
</g>
<path d="M29.1 36.5v3.4M74.1 36.5v3.4M78.1 40.4h-1.5l-3.7 3.4" fill="none" stroke="#373435" stroke-width=".21"/>
<path d="M73.7 42.5l.5 .6-1.3 .7z" fill="#373435"/>
<path d="M77 43.8h3.4M22.1 82.8h3.5M23.9 82.8v6" fill="none" stroke="#373435" stroke-width=".21"/>
<g fill="#373435">
<path d="M23.9 82.8l.4 1.5h-.8z"/>
<path d="M23.5 87.3h.8l-.4 1.5z"/>
</g>
<path d="M23.9 49.8v33M22.1 88.8h3.5M77 88.8h3.4" fill="none" stroke="#373435" stroke-width=".21"/>
<g fill="#373435">
<path d="M23.9 49.8l.4 1.5h-.8z"/>
<path d="M23.5 81.3h.8l-.4 1.5z"/>
</g>
<path d="M22.1 43.8h3.4" fill="none" stroke="#373435" stroke-width=".21"/>
<g fill="#fff212">
<circle cx="34.8" cy="57.9" r=".59"/>
<circle cx="40.4" cy="57.9" r=".59"/>
<circle cx="34.8" cy="59.7" r=".59"/>
<circle cx="38.5" cy="57.9" r=".59"/>
<circle cx="40.4" cy="67.2" r=".59"/>
<circle cx="36.7" cy="57.9" r=".59"/>
<circle cx="40.4" cy="69.1" r=".59"/>
<circle cx="40.4" cy="71" r=".59"/>
<circle cx="40.4" cy="72.9" r=".59"/>
<circle cx="40.4" cy="74.7" r=".59"/>
<circle cx="40.4" cy="76.6" r=".59"/>
<circle cx="40.4" cy="78.5" r=".59"/>
<circle cx="32.9" cy="57.9" r=".59"/>
<circle cx="40.4" cy="56" r=".59"/>
<circle cx="32.9" cy="59.7" r=".59"/>
<circle cx="38.5" cy="56" r=".59"/>
<circle cx="38.5" cy="67.2" r=".59"/>
<circle cx="36.7" cy="56" r=".59"/>
<circle cx="38.5" cy="69.1" r=".59"/>
<circle cx="38.5" cy="71" r=".59"/>
<circle cx="38.5" cy="72.9" r=".59"/>
<circle cx="38.5" cy="74.7" r=".59"/>
<circle cx="38.5" cy="76.6" r=".59"/>
<circle cx="38.5" cy="78.5" r=".59"/>
<circle cx="34.8" cy="56" r=".59"/>
<circle cx="42.3" cy="57.9" r=".59"/>
<circle cx="32.9" cy="56" r=".59"/>
<circle cx="42.3" cy="59.7" r=".59"/>
<circle cx="40.4" cy="59.7" r=".59"/>
<circle cx="40.4" cy="80.3" r=".59"/>
<circle cx="38.5" cy="80.3" r=".59"/>
<circle cx="40.4" cy="82.2" r=".59"/>
<circle cx="38.5" cy="82.2" r=".59"/>
<circle cx="38.5" cy="59.7" r=".59"/>
<circle cx="36.7" cy="59.7" r=".59"/>
<circle cx="42.3" cy="56" r=".59"/>
<circle cx="44.2" cy="57.9" r=".59"/>
<circle cx="44.2" cy="56" r=".59"/>
<circle cx="46" cy="57.9" r=".59"/>
<circle cx="46" cy="59.7" r=".59"/>
<circle cx="44.2" cy="59.7" r=".59"/>
<circle cx="46" cy="56" r=".59"/>
<circle cx="40.4" cy="65.4" r=".59"/>
<circle cx="38.5" cy="65.4" r=".59"/>
<circle cx="59.1" cy="52.3" r=".59"/>
<circle cx="59.1" cy="54.1" r=".59"/>
<circle cx="59.1" cy="56" r=".59"/>
<circle cx="61" cy="50.4" r=".59"/>
<circle cx="61" cy="52.3" r=".59"/>
<circle cx="61" cy="54.1" r=".59"/>
<circle cx="61" cy="56" r=".59"/>
<circle cx="61" cy="59.7" r=".59"/>
<circle cx="61" cy="61.6" r=".59"/>
<circle cx="61" cy="63.5" r=".59"/>
<circle cx="61" cy="65.4" r=".59"/>
<circle cx="61" cy="67.2" r=".59"/>
<circle cx="61" cy="69.1" r=".59"/>
<circle cx="61" cy="71" r=".59"/>
<circle cx="61" cy="72.9" r=".59"/>
<circle cx="61" cy="74.7" r=".59"/>
<circle cx="61" cy="76.6" r=".59"/>
<circle cx="61" cy="78.5" r=".59"/>
<circle cx="61" cy="80.3" r=".59"/>
<circle cx="61" cy="82.2" r=".59"/>
<circle cx="62.9" cy="50.4" r=".59"/>
<circle cx="62.9" cy="52.3" r=".59"/>
<circle cx="62.9" cy="54.1" r=".59"/>
<circle cx="62.9" cy="56" r=".59"/>
<circle cx="62.9" cy="59.7" r=".59"/>
<circle cx="62.9" cy="61.6" r=".59"/>
<circle cx="62.9" cy="63.5" r=".59"/>
<circle cx="62.9" cy="65.4" r=".59"/>
<circle cx="62.9" cy="67.2" r=".59"/>
<circle cx="62.9" cy="69.1" r=".59"/>
<circle cx="62.9" cy="71" r=".59"/>
<circle cx="62.9" cy="72.9" r=".59"/>
<circle cx="62.9" cy="74.7" r=".59"/>
<circle cx="62.9" cy="76.6" r=".59"/>
<circle cx="62.9" cy="78.5" r=".59"/>
<circle cx="62.9" cy="80.3" r=".59"/>
<circle cx="62.9" cy="82.2" r=".59"/>
<circle cx="57.3" cy="54.1" r=".59"/>
<circle cx="57.3" cy="56" r=".59"/>
<circle cx="66.6" cy="54.1" r=".59"/>
<circle cx="55.4" cy="56" r=".59"/>
<circle cx="64.8" cy="52.3" r=".59"/>
<circle cx="64.8" cy="54.1" r=".59"/>
<circle cx="64.8" cy="56" r=".59"/>
<circle cx="66.6" cy="56" r=".59"/>
<circle cx="68.5" cy="56" r=".59"/>
<circle cx="68.5" cy="57.9" r=".59"/>
<circle cx="66.6" cy="57.9" r=".59"/>
<circle cx="70.4" cy="57.9" r=".59"/>
<circle cx="68.5" cy="59.7" r=".59"/>
<circle cx="70.4" cy="59.7" r=".59"/>
<circle cx="55.4" cy="57.9" r=".59"/>
<circle cx="53.5" cy="57.9" r=".59"/>
<circle cx="57.3" cy="57.9" r=".59"/>
<circle cx="53.5" cy="59.7" r=".59"/>
<circle cx="55.4" cy="59.7" r=".59"/>
<circle cx="61" cy="57.9" r=".59"/>
<circle cx="62.9" cy="57.9" r=".59"/>
</g>
<path d="M22.1 49.8h3.4M23.9 43.8v6" fill="none" stroke="#373435" stroke-width=".21"/>
<g fill="#373435">
<path d="M23.9 43.8l.4 1.5h-.8z"/>
<path d="M23.5 48.3h.8l-.4 1.5z"/>
</g>
<path d="M100.6 267.7h66.2M179 281l-5.8 6.2M185 281l-6 6.4M190.9 281l-6 6.4" fill="none" stroke="#373435" stroke-width=".21"/>
<path d="M0 0v297M0 252h210M0 263.6h210M0 297h210M0 291h210" fill="none" stroke="#00f" stroke-width=".21" stroke-dasharray="3 3" stroke-linecap="butt"/>
<text font-size="7.1" fill="#373435" x="114.8" y="250.3">LED WARNING SIGN</text>
<text font-size="7" fill="#373435" x="175.7" y="274.4">TC2276</text>
<text font-size="5.6" fill="#373435" x="128.2" y="258.1">“LANE STATUS&quot;</text>
<g font-size="4.2" fill="#373435">
<text x="75.9" y="173.9">EXAMPLES</text>
<text x="21.2" y="211.9">Notes:</text>
<text x="100.6" y="267.2">APPROVED AS OFFICIAL TRAFFIC SIGN</text>
<text x="174.7" y="285.6">A</text>
<text x="180.8" y="285.6">B</text>
<text x="186.5" y="285.5">C</text>
<text x="192.6" y="285.5">D</text>
</g>
<g font-size="3.9" fill="#373435">
<text x="50.7" y="37.4">a</text>
<text x="78.7" y="41.4">r</text>
<text x="120" y="37.4">a</text>
<text x="148" y="41.4">r</text>
<text x="20.6" y="47.8">c</text>
<text x="89.9" y="47.8">c</text>
<text x="166.3" y="57.8">a</text>
<text x="176" y="57.8">c</text>
<text x="184.6" y="57.8">d</text>
<text x="194.1" y="57.7">r</text>
<text x="157.1" y="63.5">A</text>
<text x="164.2" y="63.4">450</text>
<text x="174.8" y="63.4">60</text>
<text x="182.4" y="63.4">330</text>
<text x="192.6" y="63.3">45</text>
<text x="20.4" y="67.7">d</text>
<text x="79.7" y="67.7">a</text>
<text x="89.6" y="67.7">d</text>
<text x="149" y="67.7">a</text>
<text x="157.1" y="69.1">B</text>
<text x="164.2" y="69">600</text>
<text x="174.8" y="69">80</text>
<text x="182.4" y="69">440</text>
<text x="192.6" y="69">60</text>
<text x="157" y="74.7">C</text>
<text x="164.2" y="74.6">900</text>
<text x="173.7" y="74.6">120</text>
<text x="182.4" y="74.6">660</text>
<text x="192.6" y="74.6">90</text>
<text x="157" y="80.3">D</text>
<text x="163.1" y="80.3">1200</text>
<text x="173.7" y="80.3">160</text>
<text x="182.4" y="80.3">880</text>
<text x="191.6" y="80.2">120</text>
<text x="20.6" y="86.8">c</text>
<text x="89.9" y="86.8">c</text>
<text x="50.7" y="110.8">a</text>
<text x="120" y="110.8">a</text>
<text x="78.7" y="114.9">r</text>
<text x="148" y="114.9">r</text>
<text x="166.3" y="129.9">a</text>
<text x="176" y="129.9">c</text>
<text x="184.6" y="129.9">d</text>
<text x="194.1" y="129.8">r</text>
<text x="157.1" y="135.5">A</text>
<text x="164.2" y="135.5">450</text>
<text x="174.8" y="135.5">60</text>
<text x="182.4" y="135.5">274</text>
<text x="192.6" y="135.4">45</text>
<text x="20.4" y="143.9">d</text>
<text x="79.7" y="141.1">a</text>
<text x="89.6" y="143.9">d</text>
<text x="149" y="141.1">a</text>
<text x="157.1" y="141.2">B</text>
<text x="164.2" y="141.1">600</text>
<text x="174.8" y="141.1">80</text>
<text x="182.4" y="141.1">364</text>
<text x="192.6" y="141">60</text>
<text x="157" y="146.8">C</text>
<text x="164.2" y="146.7">900</text>
<text x="173.7" y="146.7">120</text>
<text x="182.4" y="146.7">548</text>
<text x="192.6" y="146.6">90</text>
<text x="157" y="152.4">D</text>
<text x="163.1" y="152.3">1200</text>
<text x="173.7" y="152.3">160</text>
<text x="182.4" y="152.3">728</text>
<text x="191.6" y="152.2">120</text>
<text x="20.6" y="160.2">c</text>
<text x="89.9" y="160.2">c</text>
</g>
<g font-size="3.5" fill="#373435">
<text x="20.3" y="188.2">Colour Legend</text>
<text x="21.2" y="216.9">1. * Corner radius may vary with manufacturing requirements.</text>
<text x="21.2" y="221.6">2. Sign shall comply with the requirements of MRTS229 and AS4852.</text>
<text x="21.2" y="226.3">3. For MRTS specifications contact the technical publications team by emailing:</text>
<text x="21.2" y="235">4. For all possible lane status combinations refer TM10-Q01.</text>
<text x="21.6" y="267.9">Department of Transport and Main Roads</text>
<text x="17.7" y="271.8">Infrastructure Management &amp; Delivery Division</text>
<text x="16.7" y="280.6">Designed</text>
<text x="42.7" y="280.6">Checked</text>
<text x="69.7" y="280.6">Scale</text>
<text x="98.5" y="281.3">PRINCIPAL ENGINEER</text>
<text x="154.2" y="276.2">08/06/23</text>
<text x="157.4" y="281.2">Date</text>
<text x="17" y="284.8">RH 11/17</text>
<text x="42.8" y="284.8">JP 06/23</text>
<text x="69.7" y="285.2">Not to Scale</text>
<text x="98.5" y="284.8">(Traffic Engineering Practice)</text>
</g>
<text font-size="3.5" fill="#0000c4" x="25.3" y="230.3">mr.techdocs@tmr.qld.gov.au</text>
<g font-size="3" fill="#373435">
<text x="27.8" y="194.4">Yellow LED</text>
<text x="27.8" y="201.6">Black</text>
</g>
</svg>
